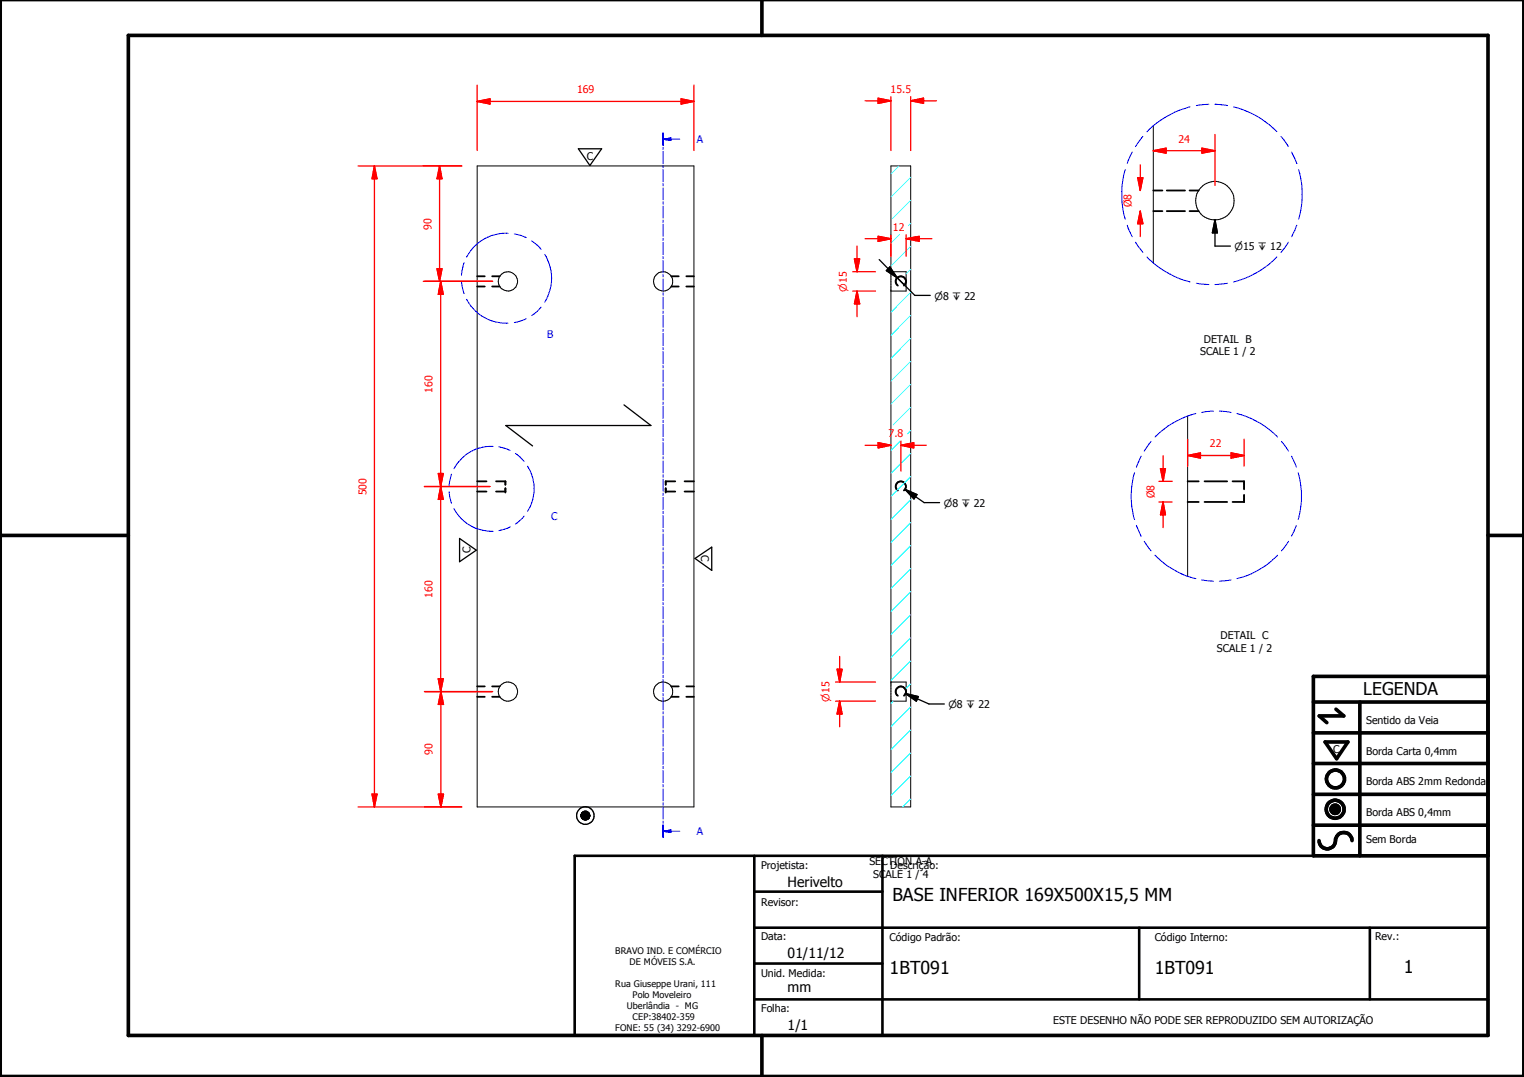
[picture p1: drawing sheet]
<svg xmlns="http://www.w3.org/2000/svg" width="297mm" height="210mm" viewBox="0 0 297 210" stroke-linecap="round" stroke-linejoin="round" font-family="sans-serif">
<g fill="none" stroke="#000" stroke-width=".35">
<path d="M224.8 37.1h1.8M227.4 37.1h3.6M231.9 37.1h1.7M93 53.8h1.5M93 55.8h1.5M95.9 53.8h1.5M95.9 55.8h1.5M130.8 53.8h1.5M130.8 55.8h1.5M133.8 53.8h1.5M133.8 55.8h1.5M175 55.7a1.01 1.01 0 0 1-.2-1.5 1.01 1.01 0 0 1 1.5 0 1.01 1.01 0 0 1-.1 1.5"/>
<path d="M224.8 41.1h1.8M227.4 41.1h3.6M231.9 41.1h1.7M93 93.8h1.8M93 95.8h1.8M96.7 93.8h1.8v.7M98.5 95.2v.6h-1.8M129.7 95.2v.6h1.9M131.6 93.8h-1.9v.7M133.4 93.8h1.9M133.4 95.8h1.9M175 95.6a.98 .98 0 0 1-.1-1.5 .98 .98 0 0 1 1.4 0 .98 .98 0 0 1-.1 1.5"/>
<path d="M231.5 93.8h2.1M231.5 97.8h2.1M234.8 93.8h4.4M234.8 97.8h4.4M240.2 93.8h2.3v1.4M242.5 96.5v1.3h-2.3M93 133.8h1.5M93 135.8h1.5M95.9 133.8h1.5M95.9 135.8h1.5M130.8 133.8h1.5M130.8 135.8h1.5"/>
<path d="M133.8 133.8h1.5M133.8 135.8h1.5M175 135.6a1.01 1.01 0 0 1-.2-1.5 1.01 1.01 0 0 1 1.5 0 1.01 1.01 0 0 1-.1 1.5"/>
</g>
<g fill="#000">
<circle cx="98.5" cy="95.8" r=".18"/>
<circle cx="98.5" cy="95.2" r=".18"/>
<circle cx="129.7" cy="95.2" r=".18"/>
<circle cx="129.7" cy="95.8" r=".18"/>
<circle cx="242.5" cy="95.2" r=".18"/>
</g>
<g fill="none" stroke="#000" stroke-width=".19">
<path d="M93 32.3h42.3v125h-42.3zM173.6 32.3h3.9v125h-3.9zM224.8 24.5v26.8M173.6 53h3v3.7h-3M231.5 81.1v31.2M173.6 132.9h3v3.8h-3M113.2 158.8v.3zM113.2 158.8v.2zM113.2 158.9v.1zM113.3 158.7v.5zM113.3 158.7l-.1 .4zM113.3 158.6v.7z"/>
<path d="M113.3 158.6v.6zM113.4 158.5v.9zM113.4 158.5l-.1 .8zM113.4 158.5v1zM113.4 158.4v1.1zM113.5 158.3v1.3zM113.6 158.3v1.3zM113.7 158.2v1.5zM113.8 158.2v1.6zM113.9 158.1v1.7zM113.9 158.1l-.1 1.7zM114 158.1v1.7z"/>
<path d="M114.1 158.1v1.7zM114.1 158.1l-.1 1.7zM114.2 158.1l-.1 1.7zM114.2 158.1v1.7zM114.3 158.1l-.1 1.7zM114.3 158.1v1.7zM114.3 158.2v1.6zM114.3 158.2h.2l-.2 1.6zM114.5 158.2v1.5l-.2 .1zM114.5 158.2v1.5zM114.6 158.3l-.1 1.4zM114.6 158.3v1.3z"/>
<path d="M114.7 158.4l-.1 1.2zM114.7 158.4v1.1zM114.8 158.5l-.1 1zM114.8 158.5v1zM114.8 158.5v.9zM114.8 158.6v.8zM114.8 158.6v.7zM114.9 158.7l-.1 .6zM114.9 158.7v.5zM114.9 158.8v.4zM114.9 158.8v.3zM114.9 158.9v.2z"/>
<path d="M114.9 158.9v.1zM259.4 157.6l1.6 .1zM259.4 157.7l1.6 .1zM259.4 157.8l1.6 .1zM259.4 157.9h1.6v.1zM259.4 157.9l1.6 .1h-1.5zM259.4 157.6h1.6zM259.5 158h1.5zM259.5 158l1.4 .1zM259.5 157.5l1.5 .1zM259.5 158.1h1.4zM259.5 157.4l1.5 .1z"/>
<path d="M259.5 158.1l1.4 .1zM259.5 157.3l1.4 .1zM259.6 158.2h1.3zM259.6 158.2h1.2zM259.6 157.2l1.3 .1zM259.6 158.2l1.2 .1zM259.6 157.2h1.3zM259.7 158.3h1.1zM259.7 158.3l1 .1zM259.7 157.1l1.1 .1zM259.7 157.1h1.1zM259.8 158.4h.9z"/>
<path d="M259.8 158.4h.8zM259.8 157.1h1zM259.8 157.1h.9zM259.8 158.4l.8 .1zM259.8 157l.9 .1zM259.8 157h.8zM259.9 158.5h.7zM259.9 158.5h.6zM259.9 157h.7zM260 158.5h.5zM260 158.5h.4zM260 157h.6z"/>
<path d="M260.1 158.5h.3zM260.1 158.5h.2zM260.1 156.9l.4 .1zM260.1 156.9h.3zM260.1 156.9h.2z"/>
<circle cx="236.8" cy="39.1" r="3.7"/>
<circle cx="99" cy="54.8" r="1.87"/>
<circle cx="129.3" cy="54.9" r="1.87"/>
<circle cx="99" cy="134.8" r="1.88"/>
<circle cx="129.2" cy="134.8" r="1.87"/>
</g>
<g fill="#000">
<path d="M113.3 158.7l-.1 .4zM113.2 158.8v.3zM113.2 158.8v.2zM113.2 158.9v.1zM113.3 158.6v.6zM113.3 158.7v.5zM113.4 158.5l-.1 .8zM113.3 158.6v.7zM113.4 158.5v.9zM113.4 158.4v1.1zM113.4 158.5v1zM113.5 158.3v1.3z"/>
<path d="M113.6 158.3v1.3zM113.7 158.2v1.5zM113.8 158.2v1.6zM113.9 158.1v1.7zM113.9 158.1l-.1 1.7zM114 158.1v1.7zM114.1 158.1v1.7zM114.1 158.1l-.1 1.7zM114.2 158.1l-.1 1.7zM114.2 158.1v1.7zM114.3 158.1l-.1 1.7zM114.3 158.1v1.7z"/>
<path d="M114.3 158.2v1.6zM114.3 158.2h.2l-.2 1.6zM114.5 158.2v1.5l-.2 .1zM114.5 158.2v1.5zM114.6 158.3l-.1 1.4zM114.6 158.3v1.3zM114.7 158.4l-.1 1.2zM114.7 158.4v1.1zM114.8 158.5l-.1 1zM114.8 158.5v1zM114.8 158.5v.9zM114.8 158.6v.8z"/>
<path d="M114.8 158.6v.7zM114.9 158.7l-.1 .6zM114.9 158.7v.5zM114.9 158.8v.4zM114.9 158.8v.3zM114.9 158.9v.2zM114.9 158.9v.1zM259.4 157.6h1.6zM259.5 157.5l1.5 .1zM259.5 157.4l1.5 .1zM259.5 157.3l1.4 .1zM259.6 157.2l1.3 .1z"/>
<path d="M259.6 157.2h1.3zM259.7 157.1l1.1 .1zM259.7 157.1h1.1zM259.8 157.1h1zM259.8 157.1h.9zM259.8 157l.9 .1zM259.8 157h.8zM259.9 157h.7zM260 157h.6zM260.1 156.9l.4 .1zM260.1 156.9h.3zM260.1 156.9h.2z"/>
<path d="M260.1 158.5h.2zM260 158.5h.4zM260.1 158.5h.3zM259.9 158.5h.6zM260 158.5h.5zM259.8 158.4l.8 .1zM259.9 158.5h.7zM259.8 158.4h.8zM259.7 158.3l1 .1zM259.8 158.4h.9zM259.6 158.2l1.2 .1zM259.7 158.3h1.1z"/>
<path d="M259.6 158.2h1.2zM259.5 158.1l1.4 .1zM259.6 158.2h1.3zM259.5 158l1.4 .1zM259.5 158.1h1.4zM259.4 157.9l1.6 .1h-1.5zM259.5 158h1.5zM259.4 157.6l1.6 .1zM259.4 157.7l1.6 .1zM259.4 157.8l1.6 .1zM259.4 157.9h1.6v.1z"/>
</g>
<g fill="none" stroke="#000" stroke-width=".71">
<path d="M148.5 0v6.9M297 -.1v209.9h-297v-209.9M25 6.9h265v194.9h-265zM0 104.4h25M290 104.4h7M256 136.8h34M260.4 138.2l1.5 1.3h-4.8l1.5 1.3M265 136.8v30M290 131.8h-34v35h34M256 154.8h34M256 148.8h34M256 142.8h34"/>
<path d="M258.3 144.6h4.4l-2.2 3.3zM256 160.8h34M257.1 163.8a1.62 1.62 0 0 0 1.8 1.6 1.62 1.62 0 0 0 1.4-1.9 1.63 1.63 0 0 1 1.7-1.2 1.63 1.63 0 0 1 1.5 1.5M148.5 201.8v8"/>
<circle cx="260.2" cy="157.7" r="1.76"/>
<circle cx="260.2" cy="157.7" r=".82"/>
<circle cx="260.3" cy="151.8" r="1.76"/>
</g>
<path d="M112 166.8h178v35h-178zM147 173.8h25M147 166.8v35M172 166.8v35M147 194.8h143M147 180.8h143M147 187.8h25M222 180.8v14M267 180.8v14" fill="none" stroke="#000" stroke-width=".51"/>
<g fill="none" stroke="#00f" stroke-width=".19">
<path d="M129.2 26v2.3M129.2 28.7v.4M129.2 29.5v2.4M129.2 32.2v.5M129.2 33.1v2.3M129.2 35.8v.4M129.2 36.6v2.3M129.2 39.3v.5M129.2 27.1h1.6M129.2 40.2v2.3M129.2 42.9v.4M129.2 43.7v2.4"/>
<path d="M129.2 46.4v.5M129.2 47.2v2.4M129.2 50v.4M129.2 50.8v2.4M129.2 53.5v.5M129.2 54.4v2.3M129.2 57.1v.4M129.2 57.9v2.3M129.2 60.6v.5M129.2 61.4v2.4M129.2 64.2v.4M129.2 65v2.4"/>
<path d="M129.2 67.7v.5M129.2 68.5v2.4M129.2 71.2v.5M129.2 72.1v2.3M129.2 74.8v.5M129.2 75.6v2.4M129.2 78.4v.4M129.2 79.2v2.3M129.2 81.9v.5M129.2 82.7v2.4M129.2 85.5v.4M129.2 86.3v2.3"/>
<path d="M129.2 89v.5M129.2 89.8v2.4M129.2 92.5v.5M129.2 93.4v2.3M129.2 96.1v.5M129.2 96.9v2.4M129.2 99.7v.4M129.2 100.5v2.3M129.2 103.2v.5M129.2 104.1v2.3M129.2 106.8v.4M129.2 107.6v2.3"/>
<path d="M129.2 110.3v.4M129.2 111.1v2.4M129.2 113.9v.4M129.2 114.7v2.4M129.2 117.4v.5M129.2 118.2v2.4M129.2 121v.4M129.2 121.8v2.3M129.2 124.5v.5M129.2 125.3v2.4M129.2 128.1v.4M129.2 128.9v2.3"/>
<path d="M129.2 131.6v.5M129.2 132.5v2.3M129.2 135.2v.4M129.2 136v2.3M129.2 138.7v.4M129.2 139.5v2.4M129.2 142.3v.4M129.2 143.1v2.4M129.2 145.8v.5M129.2 146.6v2.4M129.2 149.4v.4M129.2 150.2v2.3"/>
<path d="M129.2 152.9v.5M129.2 153.8v2.3M129.2 156.5v.4M129.2 157.3v2.3M129.2 160v.4M129.2 160.8v2.4"/>
</g>
<path d="M129.2 26v2.3M129.2 160.8v2.4" fill="none" stroke="#00f" stroke-width=".3"/>
<path d="M129.2 27.1l1.6-.2v.5z" fill="#00f"/>
<path d="M129.2 27.1l1.6-.2v.5zM130.8 27.1h1.7M129.2 162h1.6" fill="none" stroke="#00f" stroke-width=".19"/>
<path d="M129.2 162l1.6-.2v.5z" fill="#00f"/>
<g fill="none" stroke="#00f" stroke-width=".19">
<path d="M90 54.8l.5 2.4M90.5 51.2l-.5 2.4M91 58.3a8.5 8.5 0 0 0 8 4.7M99 45.5a8.6 8.6 0 0 0-8 4.6M100.2 45.6l1.4 .3 1 .4M103.6 46.9l1.1 .9 .7 .8M105.4 59.9l-.7 .8-1.1 .8M106.2 49.6a8.7 8.7 0 0 1 0 9.3M102.6 62.1l-2.4 .8M87.5 95.8l.5 2.3M88 92.4l-.5 2.3M88.5 99.1a8.4 8.4 0 0 0 7.6 4.4"/>
<path d="M96.1 87a8.2 8.2 0 0 0-7.6 4.4M97.2 87.1l2.2 .7M100.5 88.4l1.6 1.5M102.8 90.8a8.1 8.1 0 0 1 0 8.9M99.4 102.7l-2.2 .7M102.1 100.6l-1.6 1.6M129.2 162l1.6-.2v.5zM130.8 162h1.7"/>
</g>
<g fill="none" stroke="#0ff" stroke-width=".19">
<path d="M175.2 32.3l-1.6 1.6M177.5 34.5l-3.9 3.9M177.5 39l-3.6 3.6M175.3 45.8l-1.7 1.6M177.5 57l-3.9 3.9M177.5 52.5l-.9 .9M177.5 48l-3.9 3.9M177.5 43.5l-.4 .5M177.5 74.9l-3.9 3.9M177.5 70.4l-3.9 3.9M177.5 66l-3.9 3.8M177.5 61.5l-3.9 3.9"/>
<path d="M177.5 79.4l-3.4 3.4M175.4 86l-1.8 1.8M177.5 97.4l-3.9 3.9M177.5 92.9l-3.9 3.8M177.5 88.4l-3.9 3.8M177.5 83.9l-.6 .7M177.5 119.8l-3.9 3.9M177.5 115.3l-3.9 3.9M177.5 110.8l-3.9 3.9M177.5 106.3l-3.9 3.9M177.5 101.9l-3.9 3.8M174.1 136.7l-.5 .4"/>
<path d="M177.5 137.8l-3.9 3.8M177.5 133.3l-.9 .9M177.5 128.8l-3.9 3.8M177.5 124.3l-3.9 3.9M177.5 155.7l-1.6 1.6M177.5 151.2l-3.9 3.9M177.5 146.7l-3.9 3.9M177.5 142.2l-3.9 3.9"/>
</g>
<path d="M93 19.8h2.5" fill="none" stroke="#f00" stroke-width=".25"/>
<path d="M93 19.8l2.5-.5v1z" fill="#f00"/>
<path d="M93 19.8l2.5-.5v1zM132.8 19.8h2.5" fill="none" stroke="#f00" stroke-width=".25"/>
<path d="M132.8 19.3l2.5 .5-2.5 .5z" fill="#f00"/>
<path d="M93 16.6v12.7M95.5 19.8h37.3M132.8 19.3l2.5 .5-2.5 .5zM135.3 16.6v12.7M85.7 32.3v2.5" fill="none" stroke="#f00" stroke-width=".25"/>
<path d="M85.7 32.3l.4 2.5h-.9z" fill="#f00"/>
<path d="M85.7 32.3l.4 2.5h-.9zM85.7 52.4v2.4" fill="none" stroke="#f00" stroke-width=".25"/>
<path d="M85.2 52.4h.9l-.4 2.4z" fill="#f00"/>
<path d="M82.5 32.3h7.5M85.7 34.8v17.6M82.5 54.8h13.5M85.2 52.4h.9l-.4 2.4zM85.9 54.8v2.6" fill="none" stroke="#f00" stroke-width=".25"/>
<path d="M85.9 54.8l.5 2.6h-1z" fill="#f00"/>
<path d="M85.9 54.8l.5 2.6h-1zM85.9 92.3v2.5" fill="none" stroke="#f00" stroke-width=".25"/>
<path d="M85.4 92.3h1l-.5 2.5z" fill="#f00"/>
<path d="M82.7 54.8h13.3M85.9 57.4v34.9M82.7 94.8h12.8M85.4 92.3h1l-.5 2.5zM85.9 94.8v2.5" fill="none" stroke="#f00" stroke-width=".25"/>
<path d="M85.9 94.8l.5 2.5h-1z" fill="#f00"/>
<path d="M85.9 94.8l.5 2.5h-1zM85.9 132.3v2.5" fill="none" stroke="#f00" stroke-width=".25"/>
<path d="M85.4 132.3h1l-.5 2.5z" fill="#f00"/>
<path d="M82.7 94.8h12.8M85.9 97.3v35M82.7 134.8h13.3M85.4 132.3h1l-.5 2.5zM85.9 154.8v2.5" fill="none" stroke="#f00" stroke-width=".25"/>
<path d="M85.4 154.8h1l-.5 2.5z" fill="#f00"/>
<path d="M85.9 134.8v2.5M85.4 154.8h1l-.5 2.5z" fill="none" stroke="#f00" stroke-width=".25"/>
<path d="M85.9 134.8l.5 2.5h-1z" fill="#f00"/>
<path d="M82.8 134.8h13.2M85.9 134.8l.5 2.5h-1zM85.9 137.3v17.5M73 154.8v2.5M82.8 157.3h7.2" fill="none" stroke="#f00" stroke-width=".25"/>
<path d="M72.5 154.8h1l-.5 2.5z" fill="#f00"/>
<path d="M73 32.3v2.5M72.5 154.8h1l-.5 2.5z" fill="none" stroke="#f00" stroke-width=".25"/>
<path d="M73 32.3l.5 2.5h-1z" fill="#f00"/>
<path d="M177.5 19.6h2.5M69.8 32.3h20.2M73 32.3l.5 2.5h-1zM73 34.8v120M69.8 157.3h20.2" fill="none" stroke="#f00" stroke-width=".25"/>
<path d="M177.5 19.6l2.5-.5v1.1z" fill="#f00"/>
<path d="M171.2 19.6h2.4M177.5 19.6l2.5-.5v1.1z" fill="none" stroke="#f00" stroke-width=".25"/>
<path d="M171.2 19.1l2.4 .5-2.4 .6z" fill="#f00"/>
<path d="M168.6 19.6h2.6M171.2 19.1l2.4 .5-2.4 .6zM173.6 18.8v10.5M177.5 18.8v10.5M180 19.6h2.5M167 50.5v2.5" fill="none" stroke="#f00" stroke-width=".25"/>
<path d="M166.5 50.5h1.1l-.6 2.5z" fill="#f00"/>
<path d="M166.5 50.5h1.1l-.6 2.5zM167 56.7v2.5" fill="none" stroke="#f00" stroke-width=".25"/>
<path d="M167 56.7l.6 2.5h-1.1z" fill="#f00"/>
<path d="M166.2 53h4.4M166.2 56.7h4.4M167 56.7l.6 2.5h-1.1zM167 48v2.5M167 59.2v2.5M175.6 86.8h2.5" fill="none" stroke="#f00" stroke-width=".25"/>
<path d="M175.6 86.8l2.5-.5v1z" fill="#f00"/>
<path d="M171.2 86.8h2.4M175.6 86.8l2.5-.5v1z" fill="none" stroke="#f00" stroke-width=".25"/>
<path d="M171.2 86.3l2.4 .5-2.4 .5z" fill="#f00"/>
<path d="M171.2 46.5h2.4M168.6 86.8h2.6M171.2 86.3l2.4 .5-2.4 .5zM175.6 86v5.8M178.1 86.8h2.4" fill="none" stroke="#f00" stroke-width=".25"/>
<path d="M171.2 46.1l2.4 .4-2.4 .5z" fill="#f00"/>
<path d="M171.2 46.1l2.4 .4-2.4 .5zM176.6 46.5h2.6" fill="none" stroke="#f00" stroke-width=".25"/>
<path d="M176.6 46.5l2.6-.4v.9z" fill="#f00"/>
<path d="M168.6 46.5h2.6M173.6 45.8v4.2M176.6 46.5l2.6-.4v.9zM176.6 45.8v4.2M179.2 46.5h2.4M163.7 130.4v2.5" fill="none" stroke="#f00" stroke-width=".25"/>
<path d="M171.4 50.6l6.9 7h3M173.4 52l1.5 2.1-2.1-1.4zM176.4 95.4l2.3 1-.6 .8zM176.4 95.4l3.7 2.6h3M176.5 135.2l2.5 .6-.4 .9zM176.5 135.2l4.6 2h3" fill="none" stroke="#000" stroke-width=".25"/>
<path d="M173.4 52l1.5 2.1-2.1-1.4zM176.4 95.4l2.3 1-.6 .8zM176.5 135.2l2.5 .6-.4 .9z" fill="#000"/>
<path d="M163.1 130.4h1l-.4 2.5z" fill="#f00"/>
<path d="M163.1 130.4h1l-.4 2.5zM163.7 136.7v2.4" fill="none" stroke="#f00" stroke-width=".25"/>
<path d="M163.7 136.7l.4 2.4h-1z" fill="#f00"/>
<path d="M234.3 29.4h2.5M162.9 132.9h7.7M162.9 136.7h7.7M163.7 136.7l.4 2.4h-1zM163.7 127.9v2.5M163.7 139.1v2.5" fill="none" stroke="#f00" stroke-width=".25"/>
<g fill="none" stroke="#00f" stroke-width=".19">
<path d="M219.3 33.1a17.3 17.3 0 0 0 0 9.6M220.7 29.6l-1 2.3M222.8 26.6l-1.5 2M231.9 20.8a18.3 18.3 0 0 0-8.3 4.9M235.6 20.3l-2.4 .3M236.8 20.3l2.5 .3M240.4 20.8a17.6 17.6 0 0 1 8.5 4.9M249.7 26.6l1.4 2M251.8 29.6l1 2.3M253.1 33.1a16.8 16.8 0 0 1 0 9.6M219.7 43.9l1 2.2M221.3 47.2l1.5 2"/>
<path d="M223.6 50.1a17.9 17.9 0 0 0 8.3 4.8M233.2 55.2l2.4 .3M239.3 55.2l-2.5 .3M248.9 50.1a18.1 18.1 0 0 1-8.5 4.8M251.1 47.2l-1.4 2M252.8 43.9l-1 2.2M221.1 92.1a16.1 16.1 0 0 0 0 9.2M222.4 88.9l-.9 2.2M224.4 86l-1.4 1.9M233.1 80.6a17.1 17.1 0 0 0-8 4.6M236.5 80.1l-2.3 .3M237.7 80.1l2.2 .3"/>
<path d="M241.1 80.6a16.6 16.6 0 0 1 7.9 4.6M249.8 86l1.4 1.9M251.8 88.9l.9 2.2M253 92.1a16 16 0 0 1 0 9.2M221.5 102.4l.9 2.1M223 105.5l1.4 1.9M225.1 108.2a17.1 17.1 0 0 0 8 4.6M234.2 113l2.3 .3M239.9 113l-2.2 .3M249 108.2a16.6 16.6 0 0 1-7.9 4.6M251.2 105.5l-1.4 1.9M252.7 102.4l-.9 2.1"/>
</g>
<path d="M234.3 28.9l2.5 .5-2.5 .4z" fill="#f00"/>
<path d="M224.8 29.4h2.5M234.3 28.9l2.5 .5-2.5 .4z" fill="none" stroke="#f00" stroke-width=".25"/>
<path d="M224.8 29.4l2.5-.5v.9z" fill="#f00"/>
<path d="M224.8 29.4l2.5-.5v.9zM227.3 29.4h7M236.8 26.2v9.9M226.7 97.8v2.5" fill="none" stroke="#f00" stroke-width=".25"/>
<path d="M236.8 42.8l.5 2.6h-1zM236.8 42.8v5.2h3" fill="none" stroke="#000" stroke-width=".25"/>
<path d="M236.8 42.8l.5 2.6h-1z" fill="#000"/>
<path d="M226.7 97.8l.5 2.5h-1z" fill="#f00"/>
<path d="M226.7 97.8l.5 2.5h-1zM226.7 91.4v2.4" fill="none" stroke="#f00" stroke-width=".25"/>
<path d="M226.2 91.4h1l-.5 2.4z" fill="#f00"/>
<path d="M225.9 97.8h2.6M225.9 93.8h2.6M226.2 91.4h1l-.5 2.4zM226.7 88.8v2.6M231.5 88.8h2.5M226.7 100.3v2.5" fill="none" stroke="#f00" stroke-width=".25"/>
<path d="M231.5 88.8l2.5-.5v1z" fill="#f00"/>
<path d="M231.5 88.8l2.5-.5v1zM239.9 88.8h2.6" fill="none" stroke="#f00" stroke-width=".25"/>
<path d="M239.9 88.3l2.6 .5-2.6 .5z" fill="#f00"/>
<path d="M222.2 41.1v2.5M231.5 85.6v5.2M234 88.8h5.9M239.9 88.3l2.6 .5-2.6 .5zM242.5 85.6v5.2" fill="none" stroke="#f00" stroke-width=".25"/>
<path d="M222.2 41.1l.6 2.5h-1.1z" fill="#f00"/>
<path d="M222.2 34.6v2.5M222.2 41.1l.6 2.5h-1.1z" fill="none" stroke="#f00" stroke-width=".25"/>
<path d="M221.7 34.6h1.1l-.6 2.5z" fill="#f00"/>
<path d="M221.7 34.6h1.1l-.6 2.5zM222.2 32.1v2.5M222.2 43.6v2.5" fill="none" stroke="#f00" stroke-width=".25"/>
<g fill="none" stroke="#000" stroke-width=".25">
<path d="M112.7 29h4.6l-2.3 3.3zM121.6 78.9l5.3 4h-28.3l5.2 4M89.6 104.9l3.2 2.3-3.2 2.3zM135.5 108.8l3.2-2.2v4.6z"/>
<circle cx="114.1" cy="159" r=".84"/>
<circle cx="114.1" cy="159" r="1.71"/>
</g>
<g font-size="3.5">
<text x="173.9" y="175.7">BASE INFERIOR 169X500X15,5 MM</text>
<text x="173.4" y="189.7">1BT091</text>
<text x="225.1" y="189.7">1BT091</text>
<text x="273.6" y="189.7">1</text>
</g>
<text font-size="3.4" x="265.7" y="135.4">LEGENDA</text>
<g font-size="2.7">
<text x="153.5" y="172.8">Herivelto</text>
<text x="153.5" y="186.6">01/11/12</text>
<text x="153.5" y="193.4">mm</text>
<text x="153.5" y="200.8">1/1</text>
</g>
<g font-size="2.1" fill="#f00">
<text x="112.5" y="18.2">169</text>
<text x="173.6" y="18">15.5</text>
<text x="229.7" y="27.8">24</text>
<text x="220.6" y="40.4" transform="rotate(-90 220.6 40.4)">Ø8</text>
<text x="84.1" y="44.7" transform="rotate(-90 84.1 44.7)">90</text>
<text x="174" y="45">12</text>
<text x="84.3" y="76.5" transform="rotate(-90 84.3 76.5)">160</text>
<text x="173.2" y="85.2">7.8</text>
<text x="235.8" y="87.2">22</text>
<text x="71.4" y="96.6" transform="rotate(-90 71.4 96.6)">500</text>
<text x="225" y="97.2" transform="rotate(-90 225 97.2)">Ø8</text>
<text x="84.3" y="116.5" transform="rotate(-90 84.3 116.5)">160</text>
<text x="84.3" y="147.2" transform="rotate(-90 84.3 147.2)">90</text>
</g>
<g font-size="2.1" fill="#00f">
<text x="135.8" y="27.9">A</text>
<text x="106.7" y="65.8">B</text>
<text x="107.4" y="101.3">C</text>
<text x="135.8" y="162.7">A</text>
</g>
<g font-size="2.1">
<text x="114.4" y="31.2">C</text>
<text x="233.9" y="69.2">SCALE 1 / 2</text>
<text x="234.7" y="66.8">DETAIL B</text>
<text x="91.7" y="107.9" transform="rotate(-90 91.7 107.9)">C</text>
<text x="136.6" y="108.2" transform="rotate(90 136.6 108.2)">C</text>
<text x="237.9" y="124.6">DETAIL C</text>
<text x="237.2" y="127">SCALE 1 / 2</text>
<text x="266.3" y="141.1">Sentido da Veia</text>
<text x="259.8" y="146.7">C</text>
<text x="266.3" y="147.2">Borda Carta 0,4mm</text>
<text x="266.3" y="153.1">Borda ABS 2mm Redonda</text>
<text x="266.3" y="159">Borda ABS 0,4mm</text>
<text x="266.3" y="164.4">Sem Borda</text>
<text x="148.4" y="169.3">Projetista:</text>
<text x="169.5" y="168.6">SECTION A-A</text>
<text x="170.2" y="171">SCALE 1 / 4</text>
<text x="173.5" y="169.5">Descrição:</text>
<text x="148.4" y="176.6">Revisor:</text>
<text x="148.4" y="183.2">Data:</text>
<text x="173.4" y="183.3">Código Padrão:</text>
<text x="225.1" y="183.3">Código Interno:</text>
<text x="268" y="183.2">Rev.:</text>
<text x="148.4" y="190.5">Unid. Medida:</text>
<text x="148.4" y="197.2">Folha:</text>
<text x="205.3" y="199.5">ESTE DESENHO NÃO PODE SER REPRODUZIDO SEM AUTORIZAÇÃO</text>
</g>
<g font-size="1.9">
<text x="240.6" y="48.7">⌀15 ↧ 12</text>
<text x="182.1" y="58.4">⌀8 ↧ 22</text>
<text x="183.9" y="98.8">⌀8 ↧ 22</text>
<text x="184.9" y="138">⌀8 ↧ 22</text>
</g>
<g font-size="1.9" fill="#f00">
<text x="165.1" y="56.9" transform="rotate(-90 165.1 56.9)">⌀15</text>
<text x="161.7" y="136.8" transform="rotate(-90 161.7 136.8)">⌀15</text>
</g>
<g font-size="1.8">
<text x="119.9" y="186">BRAVO IND. E COMÉRCIO</text>
<text x="122.7" y="188.1">DE MÓVEIS S.A.</text>
<text x="119.9" y="192.4">Rua Giuseppe Urani, 111</text>
<text x="122.2" y="196.7">Uberlândia - MG</text>
<text x="123.3" y="194.6">Polo Moveleiro</text>
<text x="119.9" y="201">FONE: 55 (34) 3292-6900</text>
<text x="123.3" y="198.8">CEP:38402-359</text>
</g>
</svg>
